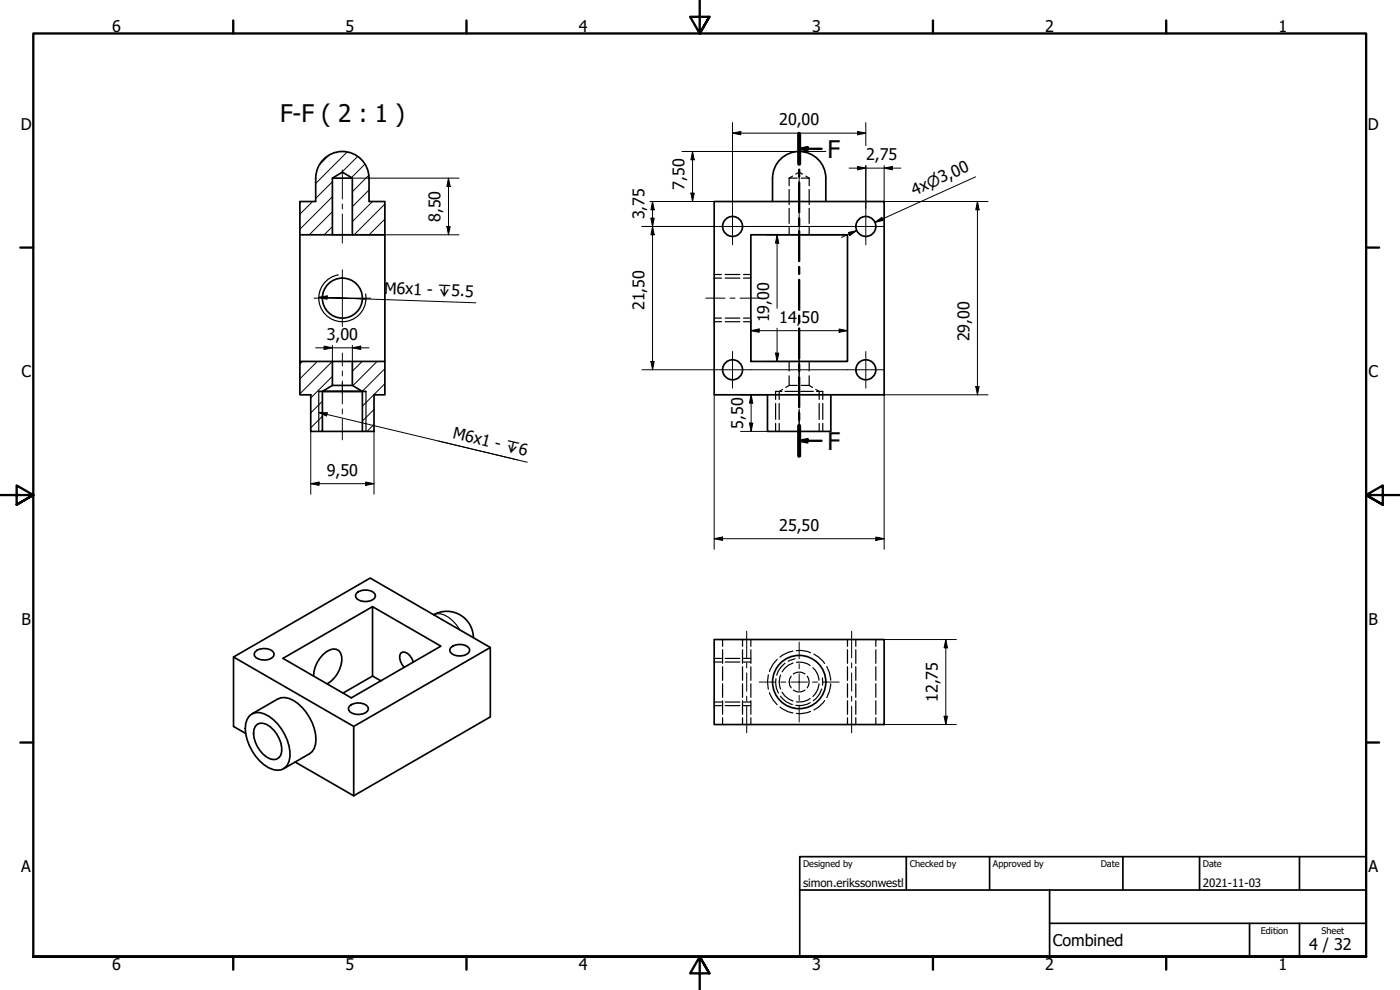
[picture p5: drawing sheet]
<svg xmlns="http://www.w3.org/2000/svg" width="420mm" height="297mm" viewBox="0 0 420 297" stroke-linecap="round" stroke-linejoin="round" font-family="sans-serif">
<!-- layer: Hatch (ISO) -->
<g fill="none" stroke="#000" stroke-width=".3">
<path d="M98.7 46.6l-2.8 2.8M99.8 59l-9.8 9.8M99.8 54.5l-5.1 5M104.2 45.6l-9.5 9.4M107.3 46.9l-4.9 4.9M109.5 49.3l-4 4M110.7 52.6l-5 4.9M110.7 57l-5 5M93.8 60.5l-3.8 3.8M99.8 68l-2.5 2.4M99.8 63.5l-7 6.9M111.8 60.5l-6.1 6"/>
<path d="M115.5 70.2l-.2 .2M115.5 65.7l-4.7 4.7M115.5 61.2l-9.2 9.2M90.7 108.4l-.7 .8M95.2 108.4l-5.2 5.3M99.7 108.4l-9.7 9.8M99.8 112.9l-6.5 6.5M108.7 108.4l-3 3M113.2 108.4l-7.3 7.3M115.5 115.1l-6.7 6.8M115.5 110.6l-6.8 6.8M96.8 124.9l-3.5 3.5"/>
<path d="M96.8 129.4h-.1M96.8 120.4l-3.5 3.5M112.2 127.3l-2 2.1M112.2 122.9l-3.4 3.5"/>
</g>
<!-- layer: Hidden (ISO) -->
<g fill="none" stroke="#000" stroke-width=".36">
<path d="M236.8 53.5h2.4M236.8 53.5v2.2M236.8 56.8v4.6M237.8 52.8l-1 .7M238.8 52.2l1-.5 1 .5M240.5 53.5h2.3M241.9 52.8l.9 .7M242.8 53.5v2.2M242.8 56.8v4.6M236.8 62.5v4.5M236.8 68.2v2.2M242.8 62.5v4.5"/>
<path d="M242.8 68.2v2.2M214.3 95.4h2.2M214.3 83.4h2.2M214.3 96.5h2.2M214.3 82.4h2.2M217.6 95.4h4.4M217.6 83.4h4.4M217.6 96.5h4.4M217.6 82.4h4.4M223.1 95.4h2.2M223.1 83.4h2.2M223.1 96.5h2.2"/>
<path d="M223.1 82.4h2.2M234.7 117.4h-1.9v2.5M234.8 116.8l-1 .6v2.5M235.6 117.4h3.8M236.8 108.4v2.9M236.8 112.8v2.8M236.8 115.6h2.4M236.8 115.6l-1 .7M240.3 117.4h3.8M240.5 115.6h2.3M242.8 108.4v2.9M242.8 112.8v2.8"/>
<path d="M242.8 115.6l1 .7M244.8 116.8l1.1 .6v2.5M245 117.4h1.9v2.5M232.8 121.1v4.7M232.8 127v2.4M233.8 121.1v4.7M233.8 127v2.4M245.9 121.1v4.7M245.9 127v2.4M246.9 121.1v4.7M246.9 127v2.4M214.3 198.6h2.2"/>
<path d="M214.3 197.6h2.2M216.9 191.9v2M216.9 195v4M217.6 198.6h4.4M217.6 197.6h4.4M222.8 191.9v2M222.8 195v4M223.1 198.6h2.2M223.1 197.6h2.2M225.3 191.9v2M225.3 195v4M233.2 197.8l-1.1 1.4-1.2 2.3"/>
<path d="M235.6 199l-1.2 1.1-.9 1.4-.4 1.1M238 195.4l-1.5 .3-2.4 1.5M238 198.9l-1.4 .7-1.1 .9-.8 1.1M238.6 197.7l-2.1 .7M239 198.7a5.3 5.3 0 0 1 4.1 1M239 195.2l1.3-.1 1.9 .3 1.1 .4M244.3 196.3l1.4 .8 1.8 2M248.1 200a9.3 9.3 0 0 1 1.2 4.1M254.3 191.9v2M254.3 195v4M256.8 191.9v2M256.8 195v4"/>
<path d="M262.8 191.9v2M262.8 195v4M214.3 210.6h2.2M214.3 211.7h2.2M216.9 200.1v4M216.9 205.2v4M216.9 210.3v4M216.9 215.4v2M217.6 210.6h4.4M217.6 211.7h4.4M222.8 200.1v4M222.8 205.2v4"/>
<path d="M222.8 210.3v4M222.8 215.4v2M223.1 210.6h2.2M223.1 211.7h2.2M225.3 200.1v4M225.3 205.2v4M225.3 210.3v4M225.3 215.4v2M230.6 202.5a8.5 8.5 0 0 0 0 4.3M230.9 207.8l1.2 2.3 1.1 1.3M232.9 203.7l.1 2.7 .6 1.6M234.1 212.1l2.4 1.5 1.5 .3"/>
<path d="M234.2 208.9a6.2 6.2 0 0 0 3.6 2.5M234.3 202.6a5.4 5.4 0 0 0 0 4.1M234.7 207.7l.8 1.1 1.1 .9 1.4 .6M237.4 202.9a2.79 2.79 0 0 0 0 3.5M238.1 202.2a2.82 2.82 0 0 1 3.5 0M238.1 207a2.82 2.82 0 0 0 3.5 0M242.3 202.9a2.87 2.87 0 0 1 0 3.5M243.1 209.6a5.4 5.4 0 0 1-4.1 1M243.1 210.8l-1 .5-1.6 .4h-1.6M243.3 213.5l-3 .6h-1.3M244 200.3a5.4 5.4 0 0 1 1.8 3.8M245.8 205.2a5.4 5.4 0 0 1-1.8 3.7"/>
<path d="M246.6 206.7l-.6 1.5-1.1 1.4-.8 .7M246.8 203.4v2.2M247.5 210.2l-1.8 2-1.4 .8M249.3 205.2a9.3 9.3 0 0 1-1.2 4.1M254.3 200.1v4M254.3 205.2v4M254.3 210.3v4M254.3 215.4v2M256.8 200.1v4M256.8 205.2v4M256.8 210.3v4M256.8 215.4v2"/>
<path d="M262.8 200.1v4M262.8 205.2v4M262.8 210.3v4M262.8 215.4v2"/>
</g>
<!-- layer: Visible (ISO) -->
<g fill="none" stroke="#000" stroke-width=".51">
<path d="M97.1 47.8a8 8 0 0 1 8.7-1.7 8 8 0 0 1 4.9 7.3v7.1h4.8v9.9h-9.8v-16.9l-3-1.8-2.9 1.8v16.9h-9.8v-9.9h4.7l.1-7.1a8 8 0 0 1 2.3-5.6zM99.8 53.5h5.9M90 70.4v38M99.8 70.4h5.9M115.5 70.4v38M214.3 60.5h51v58h-51zM225.3 70.4h29v38h-29zM231.8 60.5l.1-7.1a8 8 0 0 1 8-7.9 8 8 0 0 1 7.9 7.9v7.1M90 108.4h9.8v7.2l-3 1.8v12h-3.5v-10.9h-3.3zM95.7 117.4h14.1M99.8 115.6h5.9M99.8 108.4h5.9"/>
<path d="M105.7 108.4h9.8v10.1h-3.3v10.9h-3.4v-12l-3.1-1.8zM230.3 118.5v10.9h19v-10.9M96.8 129.4h12M107 178a4 4 0 0 1 5.6 .3 1.66 1.66 0 0 1-1.6 2 4 4 0 0 1-4.2-1.1l-.1-.6zM70.1 197.1l36.1 20.9M76.6 195.6a4 4 0 0 1 5.6 .3 1.66 1.66 0 0 1-1.7 2 4.1 4.1 0 0 1-4.1-1.1l-.1-.6zM111.8 182l-26.9 15.5 20.5 11.9 26.9-15.5-20.5-11.9v20.8l2.5 1.5M124 198.6a3.8 3.8 0 0 0-3.2-2.9 1.91 1.91 0 0 0-.6 2.7l1.1 1.8M130.2 184.4a8 8 0 0 1 11.9 6.9M135.3 194.4a4 4 0 0 1 5.6 .2 1.69 1.69 0 0 1-1.7 2.1 4 4 0 0 1-4.1-1.2l-.1-.6zM147.2 194.3l-41 23.7v20.8M214.3 191.9h51v25.5h-51z"/>
<path d="M74.8 214.8a3.8 3.8 0 0 1 4.5-.6 14.2 14.2 0 0 1 7.7 12.9 3.9 3.9 0 0 1-2.1 3.7 3.9 3.9 0 0 1-4.2-.4 14.4 14.4 0 0 1-7-13.3l.5-1.3zM75.6 214.2l7.8-4.5a5.3 5.3 0 0 1 6 1.4 14.2 14.2 0 0 1 5.3 12.2l-.4 1.2-.6 1-.8 .7-7.8 4.5M77.2 217.3a3.4 3.4 0 0 1 3.9 .8 8.7 8.7 0 0 1 3.2 8.4 2.55 2.55 0 0 1-4.2 .7 8.9 8.9 0 0 1-3.9-8.4l.4-.9zM94.1 202.8a8.5 8.5 0 0 1 5.9-8.1 2.31 2.31 0 0 1 2.6 2.3 9 9 0 0 1-4.4 8.2M104.8 211.9a4 4 0 0 1 5.6 .3 1.65 1.65 0 0 1-1.6 2 3.9 3.9 0 0 1-4.1-1.1l-.1-.6zM111.8 202.8l-8.8 5.1M73.7 220.1l-3.6-2.1v-20.9l41-23.7 36.1 20.9v20.8l-41 23.7M88.6 228.6l17.6 10.2"/>
<circle cx="219.8" cy="67.9" r="3"/>
<circle cx="259.9" cy="67.9" r="3"/>
<circle cx="102.8" cy="89.4" r="6"/>
<circle cx="219.8" cy="111" r="3"/>
<circle cx="259.9" cy="111" r="3"/>
<circle cx="239.8" cy="204.6" r="8"/>
</g>
<!-- layer: Visible Narrow (ISO) -->
<path d="M101.5 82.5a7.1 7.1 0 0 0-5.7 8.2 7.1 7.1 0 0 0 8.2 5.7 7.1 7.1 0 0 0 5.7-8.2M95.7 117.4v12M109.8 117.4v12M130.1 184.5a4.4 4.4 0 0 1 4.6 .8l2.3 2.2 1 1.5" fill="none" stroke="#000" stroke-width=".36"/>
<!-- layer: Section Line (ISO) -->
<g fill="none" stroke="#000" stroke-width=".7">
<path d="M239.8 44.6l2.5-.5v1.1zM239.8 40.1v9.1M239.8 50.9v2.1M239.8 54.7v9.1M239.8 44.6h6.8M239.8 65.5v2.1M239.8 69.3v9M239.8 80.1v2.1M239.8 84v8.9M239.8 94.7v2.1M239.8 98.6v9M239.8 109.3v2.1"/>
<path d="M239.8 113.2v9M239.8 132.3l2.5-.5v1zM239.8 123.9v2.1M239.8 127.8v9M239.8 132.3h6.8"/>
</g>
<path d="M239.8 40.1v9.1M239.8 127.8v9" fill="none" stroke="#000" stroke-width="1.2"/>
<g fill="#000">
<path d="M239.8 44.6l2.5-.5v1.1z" fill-rule="evenodd"/>
<path d="M239.8 132.3l2.5-.5v1z" fill-rule="evenodd"/>
</g>
<!-- layer: Border (ISO) -->
<g fill="none" stroke="#000" stroke-width=".7">
<path d="M70 6.1v3.9M140 6.1v3.9M210 0v10l-2.9-5h5.8l-2.9 5 2.9-5M280 6.1v3.9M350 6.1v3.9M6.1 74.3h3.9M410 74.3h3.9M0 148.5h10l-5-2.8v5.7l5-2.9-5 2.9M420 148.5h-10l5-2.8v5.7l-5-2.9 5 2.9M6.1 222.8h3.9M410 222.8h3.9M10 287v-277h400v277h-400h400"/>
<path d="M70 287v3.9M140 287v3.9M212.9 292l-2.9-5 2.9 5h-5.8l2.9-5v10M280 287v3.9M350 287v3.9"/>
</g>
<!-- layer: Title (ISO) -->
<path d="M240 257h170v30h-170zM272 257v10M297 257v10M337 257v10M360 257v10M390 257v10M240 267h170M315 277h95M315 267v20M375 277v10M390 277v10" fill="none" stroke="#000" stroke-width=".51"/>
<!-- layer: Dimension (ISO) -->
<g fill="none" stroke="#000" stroke-width=".3">
<path d="M219.8 39.9l2.5-.5v1.1zM219.8 39.9h40M219.8 36.8v25.6M257.3 39.4l2.5 .5-2.5 .6zM259.8 36.8v6.9M105.7 53.5h32.1M134.6 53.5l.5 2.5h-1zM134.6 53.5v16.9M204.7 45.5h43.1M207.3 57.9h1l-.5 2.6zM207.8 45.5l.5 2.4h-1zM207.8 45.5v15"/>
<path d="M254.8 50.4h15.5M257.3 49.9l2.5 .5-2.5 .6zM259.8 49.7v12.7M265.3 50.4l2.5-.5v1.1zM265.3 49.7v10.8h9.1M292.8 53.1l-30.2 13.6 2.3-1M99.8 70.4h2.9M102.8 70.4h35M134.1 68h1l-.5 2.4zM192.7 68h21.6M195.1 60.5h44.6M195.3 65.5h1l-.5 2.5z"/>
<path d="M195.8 60.5l.5 2.5h-1zM195.8 68l.5 2.4h-1zM195.8 60.5v50.4M225.3 68h14.4M230 70.4h9.7M233.2 70.4l.5 2.5h-1zM233.2 70.4v22.1M239.9 60.5h7.9M239.9 70.4h14.4M239.9 68h14.4M254.6 69.8l2.5-.6-2.1 1.5zM257.1 69.2l-4.5 2"/>
<path d="M262.6 66.7l2-1.5 .5 .9zM274.6 60.5h21.9M293.3 60.5l.5 2.5h-1zM293.3 60.5v58M225.3 99.2l2.5-.5v1zM225.3 99.2h29M225.3 96v12.4M233.2 98.5v9.9M251.8 98.7l2.5 .5-2.5 .5zM254.3 96v12.4h-14.4M94.7 104.4h16M97.3 103.9l2.5 .5-2.5 .5z"/>
<path d="M99.8 103.6v4.8M105.7 104.4l2.5-.5v1zM105.7 103.6v4.8M192.7 110.9h21.6M195.3 108.4h1l-.5 2.5zM214.3 118.5v46.3M222.2 118.5h8.1M225.3 110.9h14.4M225.4 118.5l.5 2.5h-1zM225.4 118.5v10.9M230 108.4h9.7M232.7 105.9h1l-.5 2.5z"/>
<path d="M239.9 110.9h14.4M292.8 116h1l-.5 2.5zM296.5 118.5h-31.2v46.3M93.3 129.4v18.9M112.2 129.4v18.9M222.2 129.4h8.1M224.9 126.9h1l-.5 2.5zM93.3 145.1l2.5-.5v1zM93.3 145.1h18.9M109.7 144.6l2.5 .5-2.5 .5zM214.3 161.6l2.6-.5v1zM214.3 161.6h51"/>
<path d="M262.8 161.1l2.5 .5-2.5 .5zM265.3 191.9h21.7M283.8 191.9l.6 2.5h-1.1zM283.8 191.9v25.5M265.3 217.4h21.7M283.3 214.9h1.1l-.6 2.5z"/>
</g>
<g fill="#000">
<path d="M219.8 39.9l2.5-.5v1.1z" fill-rule="evenodd"/>
<path d="M134.6 53.5l.5 2.5h-1z" fill-rule="evenodd"/>
<path d="M207.3 57.9h1l-.5 2.6z" fill-rule="evenodd"/>
<path d="M207.8 45.5l.5 2.4h-1z" fill-rule="evenodd"/>
<path d="M257.3 49.9l2.5 .5-2.5 .6z" fill-rule="evenodd"/>
<path d="M257.3 39.4l2.5 .5-2.5 .6z" fill-rule="evenodd"/>
<path d="M265.3 50.4l2.5-.5v1.1z" fill-rule="evenodd"/>
<path d="M134.1 68h1l-.5 2.4z" fill-rule="evenodd"/>
<path d="M195.3 65.5h1l-.5 2.5z" fill-rule="evenodd"/>
<path d="M195.8 60.5l.5 2.5h-1z" fill-rule="evenodd"/>
<path d="M195.8 68l.5 2.4h-1z" fill-rule="evenodd"/>
<path d="M233.2 70.4l.5 2.5h-1z" fill-rule="evenodd"/>
<path d="M254.6 69.8l2.5-.6-2.1 1.5z" fill-rule="evenodd"/>
<path d="M262.6 66.7l2-1.5 .5 .9z" fill-rule="evenodd"/>
<path d="M293.3 60.5l.5 2.5h-1z" fill-rule="evenodd"/>
<path d="M225.3 99.2l2.5-.5v1z" fill-rule="evenodd"/>
<path d="M251.8 98.7l2.5 .5-2.5 .5z" fill-rule="evenodd"/>
<path d="M97.3 103.9l2.5 .5-2.5 .5z" fill-rule="evenodd"/>
<path d="M105.7 104.4l2.5-.5v1z" fill-rule="evenodd"/>
<path d="M195.3 108.4h1l-.5 2.5z" fill-rule="evenodd"/>
<path d="M232.7 105.9h1l-.5 2.5z" fill-rule="evenodd"/>
<path d="M292.8 116h1l-.5 2.5z" fill-rule="evenodd"/>
<path d="M224.9 126.9h1l-.5 2.5z" fill-rule="evenodd"/>
<path d="M225.4 118.5l.5 2.5h-1z" fill-rule="evenodd"/>
<path d="M93.3 145.1l2.5-.5v1z" fill-rule="evenodd"/>
<path d="M109.7 144.6l2.5 .5-2.5 .5z" fill-rule="evenodd"/>
<path d="M214.3 161.6l2.6-.5v1z" fill-rule="evenodd"/>
<path d="M262.8 161.1l2.5 .5-2.5 .5z" fill-rule="evenodd"/>
<path d="M283.8 191.9l.6 2.5h-1.1z" fill-rule="evenodd"/>
<path d="M283.3 214.9h1.1l-.6 2.5z" fill-rule="evenodd"/>
</g>
<!-- layer: Centerline (ISO) -->
<g fill="none" stroke="#000" stroke-width=".3">
<path d="M102.7 51v8.7M239.8 51v8.7M102.7 61.2v1.5M102.7 64.2v8.7M239.8 61.2v1.5M239.8 64.2v8.7M211.8 89.5h5.8M219.1 89.5h1.5M222.1 89.5h5.7M102.7 105.9v3.9M102.7 111.3v1.5M102.7 114.3v6.9"/>
<path d="M239.8 105.9v3.9M239.8 111.3v1.5M239.8 114.3v7.4M102.7 122.7v1.5M102.7 125.7v6.3M239.8 122.7v2M239.8 125.7v6.3M224.1 189.4v8M224.1 198.9v1.5M255.6 189.4v8M255.6 198.9v1.5M224.1 201.9v5.5"/>
<path d="M224.1 208.9v1.5M224.1 211.9v8M255.6 201.9v5.5M255.6 208.9v1.5M255.6 211.9v8"/>
</g>
<!-- layer: Symbol (ISO) -->
<path d="M95.7 89.2l2.5-.4-.1 1zM95.7 89.2l2.5 .1M109.8 89.7l-11.6-.4 44.6 1.6M95.7 123.8l2.5 .1-.2 .9zM95.7 123.8l59.6 14.2M131.7 132.3l26.5 6.4" fill="none" stroke="#000" stroke-width=".3"/>
<g fill="#000">
<path d="M95.7 89.2l2.5-.4-.1 1z" fill-rule="evenodd"/>
<path d="M95.7 123.8l2.5 .1-.2 .9z" fill-rule="evenodd"/>
</g>
<!-- layer: Center Mark (ISO) -->
<g fill="none" stroke="#000" stroke-width=".3">
<path d="M214.3 68h11M219.8 62.4v11.1M254.3 68h11M259.8 62.4v11.1M94.3 89.5h17M102.7 80.9v17M214.3 110.9h11M219.8 105.5v10.9M254.3 110.9h11M259.8 105.5v10.9M239.8 192.6v5M239.8 199.1v1.5"/>
<path d="M227.8 204.6h5M234.3 204.6h1.5M237.3 204.6h5M239.8 202.1v5M239.8 208.6v1.5M239.8 211.6v5M243.8 204.6h1.5M246.8 204.6h5"/>
</g>
<g font-size="7.3">
<text x="84.1" y="36.8">F-F ( 2 : 1 )</text>
<text x="248.3" y="47.3">F</text>
<text x="248.3" y="134.9">F</text>
</g>
<g font-size="4.8">
<text x="33.7" y="9.6">6</text>
<text x="103.7" y="9.6">5</text>
<text x="173.7" y="9.6">4</text>
<text x="243.7" y="9.6">3</text>
<text x="313.7" y="9.6">2</text>
<text x="383.7" y="9.6">1</text>
<text x="6.2" y="38.9">D</text>
<text x="233.9" y="37.6">20,00</text>
<text x="410.5" y="38.9">D</text>
<text x="260" y="48.1">2,75</text>
<text x="205.4" y="56.9" transform="rotate(-90 205.4 56.9)">7,50</text>
<text x="274.4" y="58.7" transform="rotate(-24 274.4 58.7)">4x⌀3,00</text>
<text x="193.4" y="65.8" transform="rotate(-90 193.4 65.8)">3,75</text>
<text x="132.2" y="66.6" transform="rotate(-90 132.2 66.6)">8,50</text>
<text x="115.3" y="88.1" transform="rotate(2 115.3 88.1)">M6x1 - ↧5.5</text>
<text x="193.4" y="93" transform="rotate(-90 193.4 93)">21,50</text>
<text x="98.1" y="102">3,00</text>
<text x="230.8" y="96.7" transform="rotate(-90 230.8 96.7)">19,00</text>
<text x="233.9" y="96.8">14,50</text>
<text x="291" y="102.4" transform="rotate(-90 291 102.4)">29,00</text>
<text x="6.4" y="113.2">C</text>
<text x="410.7" y="113.2">C</text>
<text x="135.7" y="131.5" transform="rotate(13 135.7 131.5)">M6x1 - ↧6</text>
<text x="223" y="128.6" transform="rotate(-90 223 128.6)">5,50</text>
<text x="98.1" y="142.7">9,50</text>
<text x="233.9" y="159.2">25,50</text>
<text x="6.4" y="187.4">B</text>
<text x="410.7" y="187.4">B</text>
<text x="281.5" y="210.6" transform="rotate(-90 281.5 210.6)">12,75</text>
<text x="6.4" y="261.7">A</text>
<text x="410.7" y="261.7">A</text>
<text x="316" y="283.8">Combined</text>
<text x="392.9" y="285">4 / 32</text>
<text x="33.7" y="290.9">6</text>
<text x="103.7" y="290.9">5</text>
<text x="173.7" y="290.9">4</text>
<text x="243.7" y="290.9">3</text>
<text x="313.7" y="290.9">2</text>
<text x="383.7" y="290.9">1</text>
</g>
<g font-size="3.5">
<text x="241" y="266">simon.erikssonwestl</text>
<text x="361" y="266">2021-11-03</text>
</g>
<g font-size="2.8">
<text x="241" y="260.1">Designed by</text>
<text x="273" y="260.1">Checked by</text>
<text x="298" y="260.1">Approved by</text>
<text x="330.3" y="260">Date</text>
<text x="361" y="260">Date</text>
<text x="378.4" y="280.1">Edition</text>
<text x="396.6" y="280.1">Sheet</text>
</g>
</svg>
